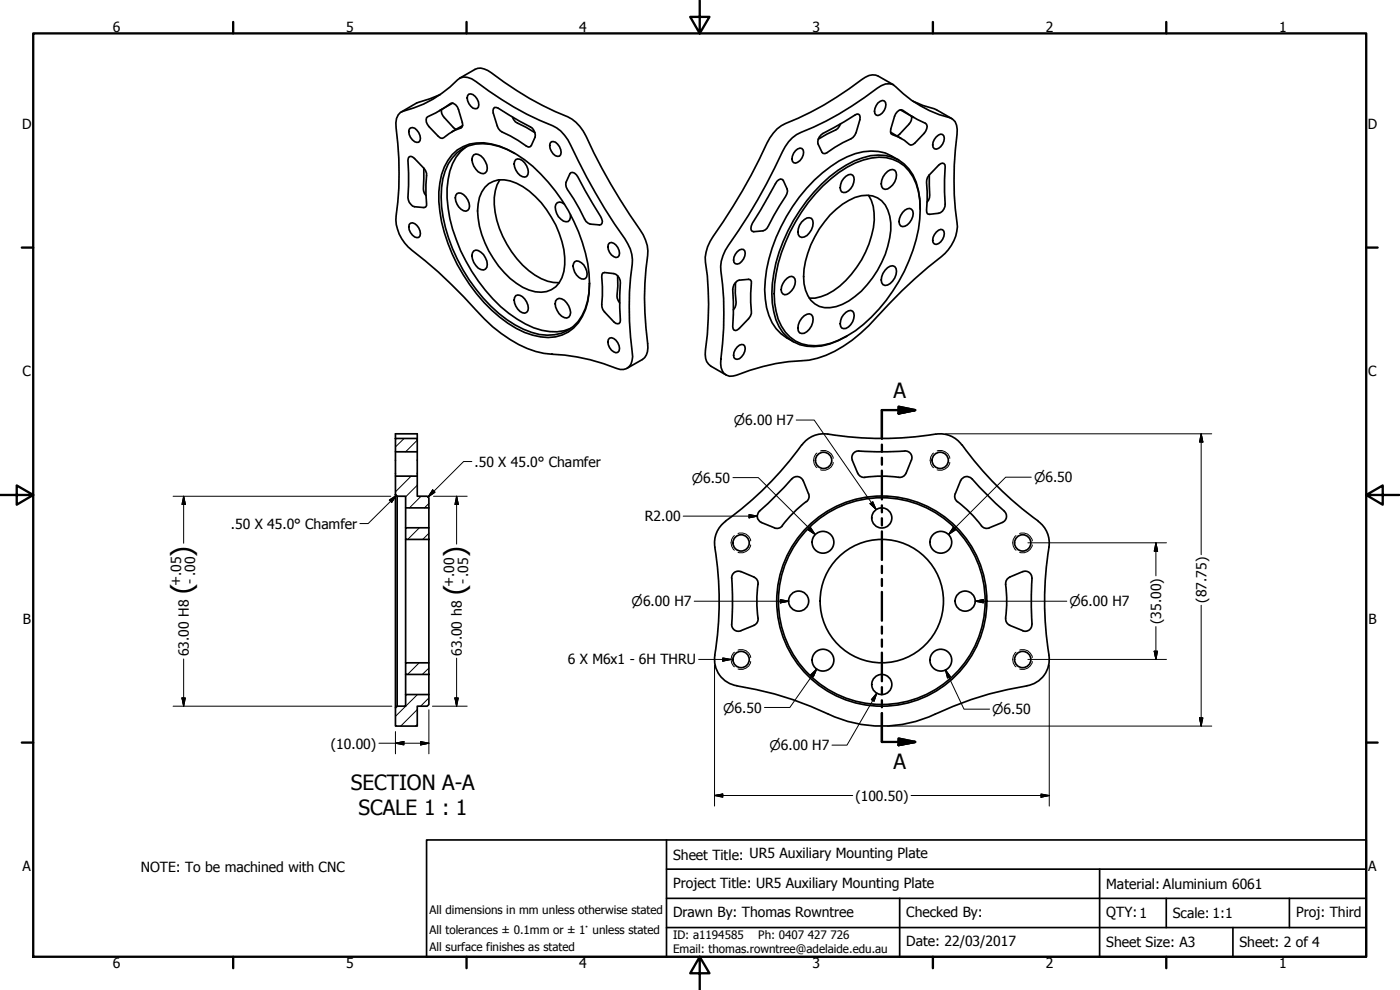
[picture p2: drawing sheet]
<svg xmlns="http://www.w3.org/2000/svg" width="420mm" height="297mm" viewBox="0 0 420 297" stroke-linecap="round" stroke-linejoin="round" font-family="sans-serif">
<!-- layer: Visible (ANSI) -->
<g fill="none" stroke="#000" stroke-width=".51">
<path d="M120.2 33.7a36.1 36.1 0 0 0 17.2-9.8 3.5 3.5 0 0 1 4.2-.2 106.1 106.1 0 0 0 25.4 14.6 12.4 12.4 0 0 1 4.3 5.2 196.6 196.6 0 0 0 17.1 29.6 10 10 0 0 1 1.3 6.2 101.4 101.4 0 0 0 .2 27.7 3.4 3.4 0 0 1-4.9 3.5 64 64 0 0 0-21.7-4.5 38 38 0 0 1-20.4-12.9 143.4 143.4 0 0 0-20.4-19 11.7 11.7 0 0 1-3.6-9.3 105.9 105.9 0 0 0-.1-27.9l.2-1.4 .5-1zM122.8 38.8l.4-.4a2.01 2.01 0 0 1 2.5 1.4 2.2 2.2 0 0 1 0 2.9 3 3 0 0 1-2.9-3.9zM128 35.4l5-2.8 2.3-1.6a2.01 2.01 0 0 1 2.3 1.9l1.3 4.6-.6 .9a21 21 0 0 0-5.6 3.1l-.6-.1-.6-.5-2.8-2.9a2.5 2.5 0 0 1-.7-2.6zM132.1 28.4l-7.1 2.5-4.5 2.7M132.5 32.9a2.61 2.61 0 0 0 .8 2.4l2.8 3 .8 .5M135.9 30.9l-4 2.3M137.9 23.5l4.7-2.7a4.2 4.2 0 0 1 4.8 1 92.3 92.3 0 0 0 23 13.2 11.6 11.6 0 0 1 5.5 5.9 183.1 183.1 0 0 0 17.1 29.6 10 10 0 0 1 1.4 6.1 97.9 97.9 0 0 0 0 27.8 4 4 0 0 1-1.6 3.5l-4.6 2.6M138.8 37.7l-3.2 1.8M140.7 28.2a3 3 0 0 1 2.9 3.9l-.4 .5a3 3 0 0 1-2.9-3.9zM148.4 32.2l1.1 .2 9.7 5.7a2.97 2.97 0 0 1 1.4 3l-1.2 2.6-.3 .4h-.5l-5.5-3.3a4.7 4.7 0 0 1-3.9-3l-1.2-3.9 .1-1.3zM153.8 35.2l.9 1.4 5.8 3.2M252.3 37.1l-.9 1.5-5.8 3.2"/>
<path d="M263.5 30.9l1.3-.8 .6 .2a2.48 2.48 0 0 1-.6 3.6l-1.3 .8-.5-.2a2.2 2.2 0 0 1 0-2.8zM267.3 39.7l3.2 1.9M268.2 25.4l-4.6-2.6a4.3 4.3 0 0 0-5 1.1 99.5 99.5 0 0 1-24.1 13.8 13.2 13.2 0 0 0-4.3 5.2 184.7 184.7 0 0 1-17.1 29.5 12.9 12.9 0 0 0-.8 10.3 114.3 114.3 0 0 1-.7 23.6 3.8 3.8 0 0 0 1.7 3.5l4.6 2.7M269.3 33.5l.6-.4h1l4.4 2.8 2.4 1.1a1.62 1.62 0 0 1 .1 2.4l-3.2 3.5-1.2 .6a19.1 19.1 0 0 0-6-3.4l-.1-1.4 1.2-3.9zM270.2 32.9l4 2.3M273.6 34.8a2.66 2.66 0 0 1-.9 2.5l-2.7 2.9-.8 .6M273.9 30.3l3.2 1.4 3.3 .9 5.3 3M122.8 47l.5-.1 .5 .2a11.3 11.3 0 0 1 4.2 4.9l-.2 3.4 .2 6.3-.3 .5-.5 .1-2.8-.3a3.1 3.1 0 0 1-2-2.7l.2-3.7-.2-7.5zM127.2 50.5v3.1a5.5 5.5 0 0 0 .6 5.1M135.7 46.4a11.8 11.8 0 0 1 11.9-3.2 31.9 31.9 0 0 1 16.9 11.5 49.3 49.3 0 0 1 12.4 30.4 17.4 17.4 0 0 1-4.8 13.3 12.3 12.3 0 0 1-12.2 2.2 34.6 34.6 0 0 1-16.9-12.5 48.7 48.7 0 0 1-11.3-30.5 18.2 18.2 0 0 1 4-11.2zM137.2 58.1a2.05 2.05 0 0 1 2.6 1 3.3 3.3 0 0 1 .6 4 2.11 2.11 0 0 1-2.7-1 3.4 3.4 0 0 1-.5-4zM139.8 44.1a13.3 13.3 0 0 0-5.3 9.7 38.6 38.6 0 0 0 3.7 21.4 49 49 0 0 0 17 20.5 18.4 18.4 0 0 0 14.1 3.5l2-.7"/>
<path d="M142.2 46.5a2.3 2.3 0 0 1 2.9 1 4.2 4.2 0 0 1 1 3.8l-.4 .6a2.21 2.21 0 0 1-2.9-1.1 4.2 4.2 0 0 1-1-3.8zM145.5 56.2a7.5 7.5 0 0 1 9.5-1.2 27.5 27.5 0 0 1 13.7 17.5 15.3 15.3 0 0 1-.9 12.3 7.2 7.2 0 0 1-9 2.2 26.7 26.7 0 0 1-14.2-16.6 16.7 16.7 0 0 1 0-12.8zM150 54a15.1 15.1 0 0 0-.9 12.1 28.6 28.6 0 0 0 13.3 17.5l1.9 .8 1.8 .4h1.7M154.5 46a17 17 0 0 0-13.8-2.3 13 13 0 0 0-7.8 9.9 39 39 0 0 0 4.4 24.2 46.8 46.8 0 0 0 17.3 19.7 16.8 16.8 0 0 0 13.9 2.5 12.3 12.3 0 0 0 7.8-9.7l.5-2.6 .1-2.8M154.8 47.9a3.1 3.1 0 0 1 3.6 2.8 1.66 1.66 0 0 1-.9 2.4 4 4 0 0 1-3.1-4.7zM165.5 42.5a3 3 0 0 1 2.8 3.9l-.4 .4a2.94 2.94 0 0 1-2.8-3.8zM171.3 51.8a1.84 1.84 0 0 1 2.1 1.3l2.2 4 4.7 7.9a1.75 1.75 0 0 1 0 2.4l-3.2-.2-1.2-.7-3.7-6.8-1.9-2.8-.4-.8v-1.4zM233.2 54.4l1.1-.7 .8 .5 1.1 2.5 .1 .6-.1 .9-6 10.3-1.2 .8-3.3 .1a1.93 1.93 0 0 1 .1-2.4zM237.8 41.3l1.3-.9a106.1 106.1 0 0 0 25.4-14.7 3.5 3.5 0 0 1 4.2 .3 35 35 0 0 0 16.3 9.3 3.4 3.4 0 0 1 2.3 3.5 108.5 108.5 0 0 0 0 29.3 12.6 12.6 0 0 1-4.8 8.9 155.5 155.5 0 0 0-21.8 20.7 35.8 35.8 0 0 1-17.9 10.4 60.2 60.2 0 0 0-21.8 4.5 3.3 3.3 0 0 1-4.7-3.5 112.3 112.3 0 0 0 0-29.2 12.5 12.5 0 0 1 2.3-6.3 184.3 184.3 0 0 0 17-29.6zM238.8 45.2l1.3-.8 .6 .2a2.48 2.48 0 0 1-.6 3.6l-1.3 .7-.6-.1a2.48 2.48 0 0 1 .6-3.6zM246.4 40.5l10.8-6.3 .8 .4 .1 .6-1.2 4.6a4.9 4.9 0 0 1-3.9 3l-5.4 3.3-.6-.1-.3-.3-1.2-2.5a2.9 2.9 0 0 1 .9-2.7zM247 55.7a27.2 27.2 0 0 1 16.8-8.5 11.2 11.2 0 0 1 11.2 8 30.6 30.6 0 0 1-1 19.8 48.1 48.1 0 0 1-19.7 25.8 15.9 15.9 0 0 1-15.5 1.5 14.4 14.4 0 0 1-6.3-11.4 42.1 42.1 0 0 1 6.3-24.4 48 48 0 0 1 8.2-10.8z"/>
<path d="M253.2 53.6a2.11 2.11 0 0 1 2.7-1 3.7 3.7 0 0 1-2.7 5.2l-.6-.2a3.2 3.2 0 0 1 .6-4zM260.7 58.6a15.1 15.1 0 0 1 .9 12.1 30 30 0 0 1-11.5 16.5 12.2 12.2 0 0 1-7.2 2.3M265.6 52.2a2.26 2.26 0 0 1 2.9-1.1 4.1 4.1 0 0 1-2.1 5.6l-.8 .1a1.84 1.84 0 0 1-1-2.6zM269.7 48a14.4 14.4 0 0 0-15.4-1 46.9 46.9 0 0 0-22.6 27.5 35.3 35.3 0 0 0-1.6 17.8 13.7 13.7 0 0 0 8 10.2M278.9 52.5v3.1a5.3 5.3 0 0 1-.6 5M281 41.1l1.3-.9 .6 .2a2.48 2.48 0 0 1-.6 3.6l-1.3 .8-.6-.2a2.42 2.42 0 0 1 .6-3.5zM281.7 49.6l1.1-.7 .8 .6-.1 8.1 .2 3.7a2.82 2.82 0 0 1-2 2.7l-2.8 .3-.5-.1-.3-.5 .2-6.3a5 5 0 0 1 .6-4.9zM122.8 67.4l.4-.4a2.46 2.46 0 0 1 2.8 2.3v1.5l-.3 .4a3 3 0 0 1-2.9-3.8zM142.2 75.3a2.3 2.3 0 0 1 2.9 1.1 4.3 4.3 0 0 1 1 3.8l-.4 .6a2.21 2.21 0 0 1-2.9-1.1 3.7 3.7 0 0 1-.6-4.4zM169.4 61.3l-.8-.5a1.36 1.36 0 0 0-2 1.3 4.4 4.4 0 0 0 3.3 4.4h.6l.4-.5 .3-1.6M172.5 78.5a2.15 2.15 0 0 1 2.7 1 3.5 3.5 0 0 1 .5 4.1 2.05 2.05 0 0 1-2.7-1.1 4.1 4.1 0 0 1-.9-3.5zM182.9 72.9a2.46 2.46 0 0 1 2.9 2.3v1.5l-.4 .4a2.52 2.52 0 0 1-2.8-2.2v-1.6z"/>
<path d="M221.2 75.6l.7-.6 1.2-.1a2.48 2.48 0 0 1-.5 3.6l-.7 .5-.7 .2-.5-.1a2.1 2.1 0 0 1 0-2.8zM240.6 66.6a2.3 2.3 0 0 1 2.9-1.1 4.1 4.1 0 0 1-2.1 5.6l-.8 .1a1.8 1.8 0 0 1-1-2.6zM249.1 64.5a16.7 16.7 0 0 1 11.1-5.9 6.9 6.9 0 0 1 6.8 6.2 23.7 23.7 0 0 1-3.7 16.3 23.3 23.3 0 0 1-12.3 10.9 6.9 6.9 0 0 1-9.3-5 20.4 20.4 0 0 1 1.6-13.5 31.9 31.9 0 0 1 5.8-9zM270.9 63.7a2.06 2.06 0 0 1 2.7-.9 2.57 2.57 0 0 1 0 3.1 2.8 2.8 0 0 1-3.3 1.9 3 3 0 0 1 .6-4.1zM276.2 62.9a20 20 0 0 0-3.4-12.2 12 12 0 0 0-13.9-3.3 35.4 35.4 0 0 0-16.8 12.9 45.8 45.8 0 0 0-10.3 30.6 15.4 15.4 0 0 0 4.7 10.4 12.7 12.7 0 0 0 12.4 1.9l2.5-.9 2.9-1.5M281 69.6l1.3-.8 .6 .1a2.48 2.48 0 0 1-.6 3.7l-1.3 .7-.6-.1a2.1 2.1 0 0 1 0-2.8zM154.8 88.7a3.1 3.1 0 0 1 3.6 2.9 1.66 1.66 0 0 1-.9 2.4 4 4 0 0 1-3.1-4.7zM167.2 89.8a2.21 2.21 0 0 1 2.9 1.1 4.2 4.2 0 0 1 1 3.7l-.4 .6a2.3 2.3 0 0 1-2.9-1.1 4.3 4.3 0 0 1-1-3.8zM180.9 81.9a5.2 5.2 0 0 1 4.5 .8l.7 1.4 .1 .7-.2 3.7 .2 7.6-.4 1-1-.1-.6-.4-2.8-3a4.9 4.9 0 0 1-.6-4.8l-.2-5.8zM185.4 82.8v3a5 5 0 0 0 .6 5.1M220.7 84.8v3.1a5.2 5.2 0 0 1-.6 5M220.8 84.8l.5-.5 .6-.2 2.8-.3 .5 .1 .3 .5-.2 3.5 .2 6.2a11.3 11.3 0 0 1-4.2 4.9l-.5 .2-.5-.2-.4-1 .2-3.8-.2-7.3 .4-1.5z"/>
<path d="M236.2 83.5l1.4-.6a1.7 1.7 0 0 1 1 2.5 4.2 4.2 0 0 1-3.1 3 1.7 1.7 0 0 1-.9-2.4l.9-1.8zM240.6 95.5a2.3 2.3 0 0 1 2.9-1.1 4.1 4.1 0 0 1-2.1 5.6l-1.4-.1a3.4 3.4 0 0 1 .6-4.4zM253.2 94.4a2.11 2.11 0 0 1 2.7-1 3.7 3.7 0 0 1-2.7 5.2l-.6-.2a3.2 3.2 0 0 1 .6-4zM266.4 80.3l1.5-.6a1.8 1.8 0 0 1 1 2.6 4.4 4.4 0 0 1-3.3 3.3 1.8 1.8 0 0 1-1-2.6l.4-1zM182.9 101.5a2.46 2.46 0 0 1 2.9 2.2v1.6l-.4 .4a2.52 2.52 0 0 1-2.8-2.3v-1.5zM221.2 104.1l.7-.5 1.2-.2a2.48 2.48 0 0 1-.5 3.6l-.7 .6-.7 .2-.5-.1a2.1 2.1 0 0 1 0-2.8zM118.7 131.6h6.5v4h-6.5zM118.7 135.6v7.3M118.7 131.6v-1.4h6.5v1.4M125.2 135.6v7.3M240.6 133.5a100 100 0 0 1-22.9 22.9M248.4 130.2a100 100 0 0 0 32.4 0"/>
<path d="M248.5 130.3a8 8 0 0 0-7.8 3.2M255.8 138.1l1.9 4.3 1 .7 .9 .1M257.8 135.3l6.8 .3 6.9-.3M257.8 135.3a2 2 0 0 0-2 2.8M271.6 135.3a2 2 0 0 1 1.9 2.8M273.5 138.1l-1.6 3.9-.9 1a2.92 2.92 0 0 1-2.3 .1l-5.1-.2-4.1 .3M280.9 130.3a8 8 0 0 1 7.7 3.2M288.7 133.4a100 100 0 0 0 22.9 22.9M118.7 142.9h6.5v6h3l.5 .5v3h-7v-3.5h-2.5l-.5-.5zM118.7 148.4v64M119.2 148.9v63M121.7 158.4h7v3.4h-7z"/>
<path d="M121.7 152.4v6M128.7 152.4v6M217.8 156.4a8 8 0 0 0-3.3 7.8M228.5 156.8l4.4 1.7 1.2-.2 .7-.5M237.6 143.7l-3.9 4.2-4.9 4.7a2.35 2.35 0 0 0-1 3.7l.7 .4M237.7 143.7a2 2 0 0 1 3.3 .5M241 144.2l1.6 3.9M242 150.5l-3.9 3.3-3.3 3.9M242.7 148.2l.1 1.2-.8 1.1M286.7 148.2l-.1 1.2a2.8 2.8 0 0 0 1.5 1.7l3.8 3.5 2.6 3.1M288.3 144.2l-1.6 3.9M291.7 143.7a2 2 0 0 0-3.4 .5"/>
<path d="M291.7 143.6l3.9 4.2 4.9 4.8a2.41 2.41 0 0 1 1.3 3.4l-1 .7M294.5 157.8l1.1 .7 1.3-.1M300.8 156.8l-3.9 1.6M311.6 156.4a8.5 8.5 0 0 1 2.9 9.5 103.3 103.3 0 0 0 .4 31.5 8 8 0 0 1-6.7 8.4M121.7 161.8v37.1M128.7 161.8v37.1M214.5 164.2a100 100 0 0 1 0 32.4M301.8 175.3l.3 5.1-.3 5.1M309.7 173.5a2.01 2.01 0 0 0-2.7-2l-4.3 1.9-.8 1-.1 .9M309.7 173.5l-.2 6.8 .2 6.9M121.7 198.9h7v3.5h-7zM214.5 196.6a8 8 0 0 0 6.7 9.2"/>
<path d="M226.3 187.6l1-.8a2.93 2.93 0 0 0 .1-2.4l-.1-1a40 40 0 0 1 .2-8.5l-.2-.9-.6-.6-4.3-1.9a2.04 2.04 0 0 0-2.8 2l.2 5.7-.1 6.9a2.34 2.34 0 0 0 1.5 3.3l1.1-.1 4-1.7M301.8 185.5l.3 1.3 1 .8M309.7 187.3a2 2 0 0 1-2.8 2l-3.9-1.7M121.7 208.4h7v3l-.5 .5h-3v6h-6.5v-5.5l.5-.5h2.5zM121.7 202.4v6M128.7 202.4v6M221.2 205.8a102.7 102.7 0 0 1 29.1 9.2 37.6 37.6 0 0 0 30.4-.8 100.6 100.6 0 0 1 27.5-8.4"/>
<circle cx="247.2" cy="138.1" r="2.44"/>
<circle cx="282.2" cy="138.1" r="2.44"/>
<circle cx="264.6" cy="155.4" r="3"/>
<circle cx="222.4" cy="162.9" r="2.44"/>
<circle cx="247" cy="162.7" r="3.3"/>
<circle cx="282.4" cy="162.7" r="3.3"/>
<circle cx="306.9" cy="162.9" r="2.44"/>
<circle cx="222.4" cy="197.9" r="2.44"/>
<circle cx="239.7" cy="180.4" r="3"/>
<circle cx="247" cy="198.1" r="3.3"/>
<circle cx="264.6" cy="180.4" r="31.5"/>
<circle cx="264.6" cy="180.4" r="18.5"/>
<circle cx="264.6" cy="180.4" r="31"/>
<circle cx="282.4" cy="198.1" r="3.3"/>
<circle cx="289.7" cy="180.4" r="3"/>
<circle cx="306.9" cy="197.9" r="2.44"/>
<circle cx="264.6" cy="205.4" r="3"/>
</g>
<!-- layer: Title (ANSI) -->
<g fill="none" stroke="#000" stroke-width=".3">
<path d="M245.2 135.9a2.87 2.87 0 0 0 0 4.4M246.3 135.3a2.94 2.94 0 0 1 3.8 2.2M250.1 138.7a2.94 2.94 0 0 1-3.8 2.3M280.2 135.9a2.87 2.87 0 0 0 0 4.4M281.2 135.3a2.94 2.94 0 0 1 3.9 2.2M285.1 138.7a2.94 2.94 0 0 1-3.9 2.3M220.4 160.7a2.87 2.87 0 0 0 0 4.4M221.5 160.1a2.84 2.84 0 0 1 3.8 2.2M225.3 163.5a2.94 2.94 0 0 1-3.8 2.2M304.9 160.7a2.87 2.87 0 0 0 0 4.4M306 160.1a2.84 2.84 0 0 1 3.8 2.2M309.8 163.5a2.94 2.94 0 0 1-3.8 2.2"/>
<path d="M220.4 195.7a2.87 2.87 0 0 0 0 4.4M221.5 195.1a2.84 2.84 0 0 1 3.8 2.2M225.3 198.5a2.94 2.94 0 0 1-3.8 2.2M304.9 195.7a2.87 2.87 0 0 0 0 4.4M306 195.1a2.84 2.84 0 0 1 3.8 2.2M309.8 198.5a2.94 2.94 0 0 1-3.8 2.2"/>
</g>
<!-- layer: Section Line (ANSI) -->
<g fill="none" stroke="#000" stroke-width=".7">
<path d="M264.7 133.4v2.2M264.7 137.3v2.1M269.7 122l4.9 1-4.9 1.1zM274.6 123h-9.9v8.6M264.7 141.2v8.6M264.7 151.6v2.1M264.7 155.5v2.2M264.7 159.4v8.6M264.7 169.8v2.1M264.7 173.7v2.1M264.7 177.6v8.6M264.7 188v2.1"/>
<path d="M264.7 191.9v2.1M264.7 195.8v8.6M264.7 206.2v2.1M264.7 210.1v2.1M264.7 214v8.6h9.9M269.7 221.6l4.9 1-4.9 1z"/>
</g>
<path d="M269.7 124.1l4.9-1.1zM269.7 122l4.9 1-4.9 1.1zM269.7 223.6l4.9-1zM269.7 221.6l4.9 1-4.9 1z" fill="#000" stroke="#000" stroke-width=".7"/>
<!-- layer: Border (ANSI) -->
<g fill="none" stroke="#000" stroke-width=".7">
<path d="M10 10h400v277.1h-400zM70 6.6v3.4M140 6.6v3.4M210 0v10l-2.9-4.9h5.8l-2.9 4.9M280 6.6v3.4M350 6.6v3.4M6.5 74.3h3.5M410 74.3h3.4M0 148.5h10l-5-2.8v5.7l5-2.9M410 148.5l5 2.9v-5.7l-5 2.8h10M6.5 222.8h3.5M410 222.8h3.4"/>
<path d="M70 287.1v3.4M140 287.1v3.4M210 287.1l2.9 4.9h-5.8l2.9-4.9v9.9M280 287.1v3.4M350 287.1v3.4"/>
</g>
<!-- layer: Title (ANSI) -->
<path d="M128 252h282v35.1h-282zM200 252v8.8M200 278.3h210M200 269.5h210M270 269.5v17.6M330 260.8v26.3M350 269.5v8.8M370 278.3v8.8M387 269.5v8.8M410 260.8h-210v26.3" fill="none" stroke="#000" stroke-width=".51"/>
<!-- layer: Hatch (ANSI) -->
<g fill="none" stroke="#000" stroke-width=".3">
<path d="M121.3 131.6l-2.6 2.5M125.2 132.1l-3.5 3.5M118.9 142.9l-.2 .2M123.4 142.9l-4.7 4.7M125.2 145.6l-3.5 3.5M125.9 158.4l-3.5 3.4M126.4 148.9l-3.5 3.5M128.7 151.1l-1.3 1.3M128.7 160l-1.8 1.8M125.8 198.9l-3.5 3.5M125.2 217.4l-.5 .5M125.2 212.9l-4.9 5"/>
<path d="M125.3 208.4l-6.6 6.5M128.7 209.4l-2.5 2.5M128.7 200.5l-2 1.9"/>
</g>
<!-- layer: Symbol (ANSI) -->
<g fill="none" stroke="#000" stroke-width=".3">
<path d="M141.6 138.5h-2.5l-10.6 10.6M239 126h5.3l18.7 26.9M116.8 150l2.1-1.4-1.4 2.1zM118.9 148.6l-8.4 8.5h-2.5M129.9 147l.7 .7-2.1 1.4zM220 143.3h7.6l17.1 17.1M242.6 159l.7-.7 1.4 2.1zM261.1 151.1l.8-.6 1.1 2.4zM286.1 158.3l.7 .7-2.1 1.4zM309.5 143.2h-7.7l-17.1 17.2M234.2 179.9l2.5 .5-2.5 .5zM208.3 180.4h28.4"/>
<path d="M209.7 197.9h9.7M216.9 197.4l2.5 .5-2.5 .5zM292.7 180.4l2.4-.5v1zM292.7 180.4h27.5M243.3 202.5l1.8-1.8-1 2.4zM245.1 200.7l-8.1 11.6h-7.6M263.1 207.9l-.8 2.5-.8-.5zM263.1 207.9l-8.9 15.7h-4.5M283.7 201l1.5 2.1-.8 .3zM283.7 201l5.6 11.8h7.7"/>
</g>
<g fill="#000" stroke="#000" stroke-width=".3">
<path d="M118.9 148.6l-1.4 2.1zM116.8 150l2.1-1.4-1.4 2.1zM129.9 147l-1.4 2.1zM129.9 147l.7 .7-2.1 1.4zM242.6 159l2.1 1.4zM242.6 159l.7-.7 1.4 2.1zM261.1 151.1l1.9 1.8zM261.1 151.1l.8-.6 1.1 2.4zM286.1 158.3l-1.4 2.1zM286.1 158.3l.7 .7-2.1 1.4zM292.7 180.4l2.4-.5zM292.7 180.4l2.4-.5v1z"/>
<path d="M216.9 198.4l2.5-.5zM216.9 197.4l2.5 .5-2.5 .5zM234.2 180.9l2.5-.5zM234.2 179.9l2.5 .5-2.5 .5zM245.1 200.7l-1 2.4zM243.3 202.5l1.8-1.8-1 2.4zM263.1 207.9l-.8 2.5zM263.1 207.9l-.8 2.5-.8-.5zM283.7 201l1.5 2.1zM283.7 201l1.5 2.1-.8 .3z"/>
</g>
<!-- layer: Dimension (ANSI) -->
<g fill="none" stroke="#000" stroke-width=".3">
<path d="M283.8 130.2h79.9M360.5 130.2l.5 2.4h-1zM360.5 130.2v36.2M51.9 148.9h65.4M55.1 148.9l.5 2.5h-1zM55.1 148.9v14.1M130.1 148.9h10.1M137 148.9l.5 2.5h-1zM137 148.9v14.3M205 154.9h22.3M224.8 154.4l2.5 .5-2.5 .5zM308.5 162.9h41.6"/>
<path d="M346.9 162.9l.5 2.5h-1zM346.9 162.9v9.9M55.1 197.7v14.2M137 197.5v14.4M214.4 199.5v42.4M308.5 197.9h41.6M314.9 199.5v42.4M346.4 195.4h1l-.5 2.5zM346.9 188v9.9M360.5 181.6v36.3M51.9 211.9h65.7M54.6 209.4h1l-.5 2.5z"/>
<path d="M118.7 219.5v6.7M128.7 213v13.2M129.8 211.9h10.4M136.5 209.4h1l-.5 2.5zM266.3 217.9h97.4M360 215.4h1l-.5 2.5zM113.7 223h15M118.7 223l2.5-.5v1zM126.2 222.5l2.5 .5-2.5 .5zM214.4 238.7l2.5-.5v1zM214.4 238.7h41.5M273.4 238.7h41.5"/>
<path d="M312.4 238.2l2.5 .5-2.5 .5z"/>
</g>
<g fill="#000" stroke="#000" stroke-width=".3">
<path d="M360.5 130.2l.5 2.4zM360.5 130.2l.5 2.4h-1zM55.1 148.9l.5 2.5zM55.1 148.9l.5 2.5h-1zM137 148.9l.5 2.5zM137 148.9l.5 2.5h-1zM224.8 155.4l2.5-.5zM224.8 154.4l2.5 .5-2.5 .5zM346.9 162.9l.5 2.5zM346.9 162.9l.5 2.5h-1zM346.4 195.4l.5 2.5zM346.4 195.4h1l-.5 2.5z"/>
<path d="M54.6 209.4l.5 2.5zM54.6 209.4h1l-.5 2.5zM136.5 209.4l.5 2.5zM136.5 209.4h1l-.5 2.5zM360 215.4l.5 2.5zM360 215.4h1l-.5 2.5zM118.7 223l2.5-.5zM118.7 223l2.5-.5v1zM126.2 223.5l2.5-.5zM126.2 222.5l2.5 .5-2.5 .5zM214.4 238.7l2.5-.5zM214.4 238.7l2.5-.5v1z"/>
<path d="M312.4 239.2l2.5-.5zM312.4 238.2l2.5 .5-2.5 .5z"/>
</g>
<g font-size="8.4">
<text x="57.5" y="167" transform="rotate(-90 57.5 167)">)</text>
<text x="139.4" y="167.2" transform="rotate(-90 139.4 167.2)">)</text>
<text x="57.5" y="178.4" transform="rotate(-90 57.5 178.4)">(</text>
<text x="139.4" y="178.6" transform="rotate(-90 139.4 178.6)">(</text>
</g>
<g font-size="6.3">
<text x="268.2" y="119.6">A</text>
<text x="268.2" y="230.7">A</text>
<text x="105.3" y="237">SECTION A-A</text>
<text x="107.6" y="244.6">SCALE 1 : 1</text>
</g>
<g font-size="4.2">
<text x="33.8" y="9.6">6</text>
<text x="103.9" y="9.6">5</text>
<text x="173.9" y="9.6">4</text>
<text x="243.8" y="9.6">3</text>
<text x="313.9" y="9.6">2</text>
<text x="383.9" y="9.6">1</text>
<text x="6.7" y="38.7">D</text>
<text x="410.5" y="38.7">D</text>
<text x="6.8" y="113">C</text>
<text x="410.7" y="113">C</text>
<text x="142.4" y="140">.50 X 45.0° Chamfer</text>
<text x="69.3" y="158.6">.50 X 45.0° Chamfer</text>
<text x="193.5" y="156.4">R2.00</text>
<text x="54.2" y="175.9" transform="rotate(-90 54.2 175.9)">+.05</text>
<text x="58.4" y="175.1" transform="rotate(-90 58.4 175.1)">-.00</text>
<text x="136.1" y="176.1" transform="rotate(-90 136.1 176.1)">+.00</text>
<text x="140.3" y="175.4" transform="rotate(-90 140.3 175.4)">- .05</text>
<text x="362.1" y="180.8" transform="rotate(-90 362.1 180.8)">(87.75)</text>
<text x="6.9" y="187.2">B</text>
<text x="348.5" y="187.2" transform="rotate(-90 348.5 187.2)">(35.00)</text>
<text x="410.7" y="187.2">B</text>
<text x="56.6" y="197" transform="rotate(-90 56.6 197)">63.00 H8</text>
<text x="138.6" y="196.7" transform="rotate(-90 138.6 196.7)">63.00 h8</text>
<text x="170.4" y="199.4">6 X M6x1 - 6H THRU</text>
<text x="99.3" y="224.6">(10.00)</text>
<text x="256.7" y="240.3">(100.50)</text>
<text x="202" y="258">Sheet Title: UR5 Auxiliary Mounting Plate</text>
<text x="6.8" y="261.4">A</text>
<text x="42.2" y="261.7">NOTE: To be machined with CNC</text>
<text x="410.7" y="261.4">A</text>
<text x="202" y="266.3">Project Title: UR5 Auxiliary Mounting Plate</text>
<text x="332" y="266.7">Material: Aluminium 6061</text>
<text x="202" y="275.1">Drawn By: Thomas Rowntree</text>
<text x="272" y="275.1">Checked By:</text>
<text x="332" y="275.1">QTY:1</text>
<text x="352" y="275.4">Scale: 1:1</text>
<text x="389" y="275.1">Proj: Third</text>
<text x="272" y="283.9">Date: 22/03/2017</text>
<text x="332" y="284.2">Sheet Size: A3</text>
<text x="372" y="284.2">Sheet: 2 of 4</text>
<text x="33.8" y="290.5">6</text>
<text x="103.9" y="290.5">5</text>
<text x="173.9" y="290.5">4</text>
<text x="243.8" y="290.5">3</text>
<text x="313.9" y="290.5">2</text>
<text x="383.9" y="290.5">1</text>
</g>
<g font-size="4">
<text x="220.2" y="127.6">⌀6.00 H7</text>
<text x="207.6" y="144.8">⌀6.50</text>
<text x="310.3" y="144.7">⌀6.50</text>
<text x="189.5" y="181.9">⌀6.00 H7</text>
<text x="321" y="181.9">⌀6.00 H7</text>
<text x="217" y="213.8">⌀6.50</text>
<text x="297.8" y="214.3">⌀6.50</text>
<text x="230.9" y="225.1">⌀6.00 H7</text>
</g>
<g font-size="3.5">
<text x="128.9" y="274.4">All dimensions in mm unless otherwise stated</text>
<text x="128.9" y="280.3">All tolerances ± 0.1mm or ± 1° unless stated</text>
<text x="202" y="281.8">ID: a1194585</text>
<text x="227.5" y="281.8">Ph: 0407</text>
<text x="242.4" y="281.8">427</text>
<text x="249.2" y="281.8">726</text>
<text x="128.9" y="285.5">All surface finishes as stated</text>
<text x="202" y="286">Email: thomas.rowntree@adelaide.edu.au</text>
</g>
</svg>
